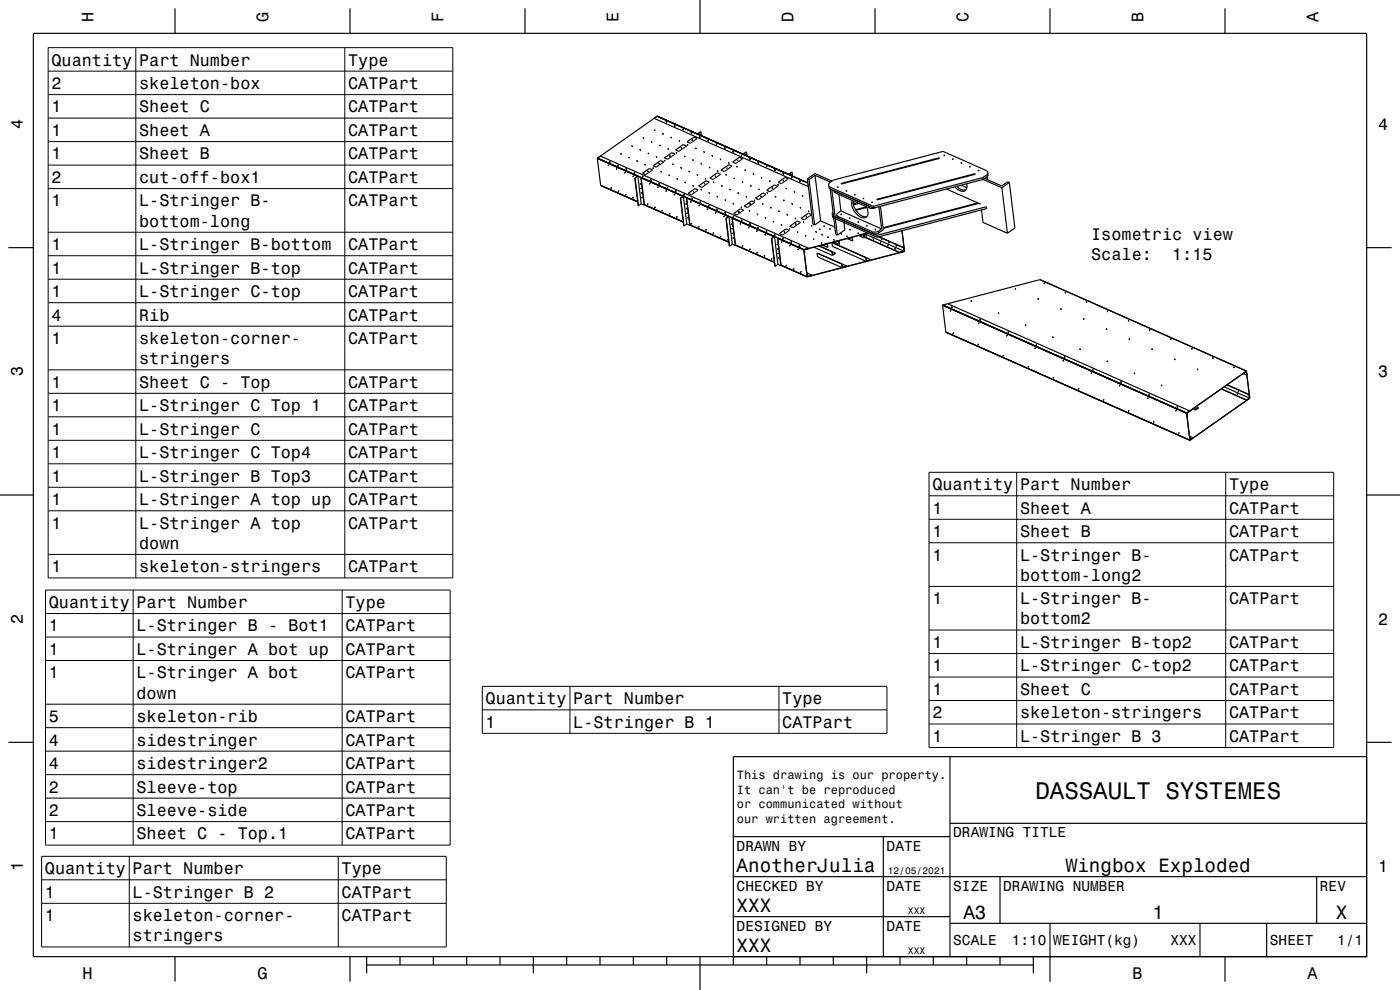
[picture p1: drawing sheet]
<svg xmlns="http://www.w3.org/2000/svg" width="420mm" height="297mm" viewBox="0 0 420 297" stroke-linecap="round" stroke-linejoin="round" font-family="sans-serif">
<g fill="none" stroke="#000" stroke-width=".35">
<path d="M10 10h400v277h-400zM52.5 2.5v7.5M105 2.5v7.5M157.5 2.5v7.5M210 0v10M262.5 2.5v7.5M315 2.5v7.5M367.5 2.5v7.5M196.4 39l.2 .1zM196.5 39.1h-.1M196.6 39.1h-.3M197.1 34.9l45.3 20"/>
<path d="M197.1 34.9l-17.9 12.6M197.1 34.9l-.9 .6 46.3 20.5M200 36.6h-.2M200 36.6h.1M200 36.6l-.2 .1M202.3 37.7h.2zM202.5 37.8h-.2h.2M205 38.8l-.2 .1M205 38.8l.1 .1M205 38.9h-.2M205.1 38.8l-.3 .1M207.5 39.9l-.2 .1"/>
<path d="M207.5 39.9l.1 .1M207.5 40h-.1M207.6 39.9l-.3 .1M210.3 39.5l-.8 .6 .9 .4M210.3 39.5l.1 1.2M210.3 39.5l-1 .6M179.2 47.5l1 8.1M179.2 47.5l40.5 17.8M179.2 47.5l12.1 5.3M179.2 47.5h.1M180.1 46.8l62.6 27.7M180.2 55.6l11.1 5"/>
<path d="M180.2 55.6l11.1 4.9M182.5 49.5l.1 .1M182.5 49.5l.1 .2M182.5 49.5h.1M182.6 49.5v.1M183 48.5l-.2 .1M183 48.6h-.1M183 48.6h-.2M183.3 56.3l.1 .2M183.3 56.3l.1 .1M183.4 56.3v.1M183.4 56.4v.1"/>
<path d="M184.9 50.7l.2 .1zM184.9 50.6v.1M185 50.6l.1 .1M185.3 49.6l.2 .1zM185.5 57.3l.1 .2M185.5 57.3h.1M185.5 57.3l.1 .1M185.5 57.2l.1 .2M185.5 49.7h-.2h.2M185.6 57.3v.1M186.2 46.2h.2zM186.4 46.3h-.1"/>
<path d="M186.4 46.2h-.2M187.4 51.7l.2 .2M187.5 51.7l.1 .1M187.6 58.3l.2 .1M187.7 58.3l.1 .1M187.8 58.3h.1M188 50.8h-.2M188 50.7l-.2 .1M188.6 47.2l.2 .1zM188.8 47.3h-.1M188.8 47.3h-.2M189.7 43.9h-.1"/>
<path d="M189.7 43.9h-.2M189.7 43.9h.1M189.8 43.9h-.3M189.9 59.2l.1 .2zM189.9 52.8l.1 .2M189.9 52.8h.1M190 59.2v.1M190 52.8v.1M190.4 51.8l-.2 .1M190.4 53.4l1.1 8.3M190.4 53.4h.1M190.5 51.8l-.2 .1"/>
<path d="M190.5 53.4l1 8.3M191.2 48.4h-.1M191.2 48.3l-.2 .1M191.2 48.3h.1M191.2 48.3h-.2M191.3 52.8l-.9 .6M191.4 52.9l.9 .4M191.4 52.9l1 8.3M191.4 52.9l-.9 .5M192 44.9h.2zM192.1 55.1l.1 .2zM192.1 55.1l.1 .1"/>
<path d="M192.1 55.1h.1M192.1 45h.1M192.2 55.1v.1M192.2 56.4l.2 .2zM192.3 53.3l1 8.3M192.3 56.4l.1 .2M192.3 53.3l12.6 5.6M192.3 56.5h.1M192.4 53.9l.1 .2M192.4 54l.1 .1M192.4 54.1h.1M192.5 57.8l.1 .2"/>
<path d="M192.5 57.8h.1M192.5 53.9v.1M192.5 57.8l.1 .1M192.6 57.9l-.2-.1 .1 .2M192.6 57.9l-.1 .1M192.6 59.2l.1 .1M192.6 59.2h.1M192.7 59.2v.1M192.8 52.9h.2zM192.8 53h.1zM193 41.4l.2 .1zM193.1 41.5h-.1"/>
<path d="M193.2 41.5h-.3M193.6 49.5h-.1M193.6 49.3l-.2 .1M193.6 49.3l.1 .1M193.6 49.4h-.2M193.6 49.4h.1M193.7 49.4h-.3M194.3 51.4h.2M194.3 51.4l-.1 .1M194.3 51.5h.2M194.3 51.5h-.1M194.5 51.4l-.3 .1"/>
<path d="M194.6 46.1h-.1M194.6 46l-.2 .1M194.6 46h.1M194.7 46h-.3M194.8 55l.2 .2-.2-.2M194.8 55h.1M194.9 55l.1 .2-.1-.2M194.9 55l.1 .1M195.4 54l-.2 .1M195.4 42.5h.2zM195.6 42.6h-.1M195.6 42.5l-.2 .1"/>
<path d="M195.6 42.5v.1M195.8 51l-1-.5-2 1.4 1 .5M196 50.5h-.1M196 50.5h-.2M196 50.5h.1M196.1 50.5h-.3M196.9 47.1h.2zM197 47.2h-.1M197.1 47.1l-.2 .1M197.1 47.1h.1M197.3 56.1l.1 .2zM197.3 56.1h.1"/>
<path d="M197.4 56.1l.1 .1M197.6 49.1h.2zM197.6 49.1h.2M197.6 49.1h.1M197.7 55.1h.2zM197.9 55.1l-.2 .1h.2M197.9 43.6h.2zM198.1 43.7h-.1M198.1 43.7h-.2M198.3 51.5h.2zM198.4 51.6h-.1M198.4 51.5l-.2 .1"/>
<path d="M198.4 51.5h.1M199 40.2h-.1M199 40.1l-.2 .1M199 40.2h-.2M199 40.2h.1M199.1 48.6l-.9-.4-2.3 1.5 1 .5M199.3 48.2h.3zM199.5 48.3h-.1M199.5 48.2h-.2M199.5 48.2h.1M199.8 57.2l.1 .2M199.9 57.2v.1"/>
<path d="M200.3 56.2l-.1 .1M200.3 56.2l.1 .1M200.4 56.3h-.2M200.4 56.2l-.3 .1M200.5 44.8h-.1M200.6 44.8h-.2M200.6 44.7l-.2 .1M200.7 52.6l.1-.1zM200.8 52.7h-.1M200.8 52.5l.1 .1M200.9 46.8h.2M200.9 46.8h-.1"/>
<path d="M200.9 46.8l-.1 .1M201.1 46.8h-.3M201.3 41.2l.2 .1zM201.4 41.3h-.1M201.5 41.3h-.2M201.8 49.2l.2 .1zM201.9 49.3l-.1 .1M202 49.3h-.2M202 49.3h.1M202.3 58.3l.1 .2zM202.3 58.3l.1 .1M202.3 58.3h.1"/>
<path d="M202.4 58.3v.1M202.5 46.2l-1-.4-2.2 1.6 1 .4M202.8 57.3l-.2 .1M202.9 45.8h.2zM203 45.9h-.1M203.2 53.6l-.2 .1M203.2 53.6l.1 .1M203.3 53.7h-.2M203.3 53.7h-.3M203.9 42.4h-.1M203.9 42.3l-.2 .1M203.9 42.3l.1 .1"/>
<path d="M204 42.3l-.3 .1M204.1 59.5l1.1 8.3M204.1 59.5h.1M204.2 59.5l1 8.3M204.3 44.4h.2M204.3 44.4h.1M204.4 50.4h-.1M204.4 50.4h-.2M204.4 50.4h.1M204.5 44.4h-.2M205 58.8l-.9 .7M205 58.9l.9 .4"/>
<path d="M205 58.9l1 8.3M205 58.9l-.8 .6M205.1 58.4h.2zM205.1 58.4l.2 .1zM205.3 58.4h.1M205.5 54.7h.2zM205.5 47h-.1M205.6 47h-.3M205.6 46.9l-.3 .1M205.6 54.8h-.1M205.7 54.7l-.2 .1M205.9 59.3l1 8.3"/>
<path d="M206 43.8l-1-.4-2.3 1.6 .9 .4M206 59.3l12.6 5.6M206.2 43.4h.2zM206.4 43.5h-.1M206.4 43.4h.1M206.4 43.4l-.2 .1M206.7 51.4h.2zM206.8 51.5h-.1M206.9 51.5h-.2M207.6 42l.2 .1M207.6 42v.1M207.6 42.1h.2"/>
<path d="M207.6 42.1h.1M207.6 59.6h.1M207.8 59.5l-.2 .1M207.8 59.5h-.2M207.8 42.1h-.2M207.9 57.5h.2zM208 48.1h-.1M208 48l-.2 .1M208 48v.1M208 55.9h-.1M208.1 55.8h-.2M208.8 44.6h-.1"/>
<path d="M208.9 44.5l-.2 .1M208.9 44.5h.1M209.1 41.6l-.9-.5-2.1 1.5 1 .4M209.3 52.6h-.1M209.3 52.5l-.2 .1M209.3 52.5h.1M209.3 40.1v.1M209.3 40.1l1 .5M209.4 57l-.9-.4-2.1 1.4 1 .4M210 41l-.2 .1M210 41.1h-.1M210 41.1h-.2"/>
<path d="M210.3 40.6v.1M210.3 56.8l.2 .1zM210.3 49.1h.2zM210.4 40.5v.2M210.4 40.5l-.1 .1M210.4 56.9h.1M210.4 49.2h.1M210.5 49.1l-.2 .1M210.5 56.9h-.2M211.3 55.2l.2-.1zM211.3 45.7h-.1M211.3 55.1v.1"/>
<path d="M211.3 45.6h-.2M211.3 45.6h.1M211.3 45.6l-.2 .1M211.4 45.6h-.3M211.7 53.7h-.1M211.8 53.6l-.2 .1M211.8 53.6h-.2M212.5 42.1l-.2 .1M212.5 42.1l.1 .1M212.5 42.2h-.1M212.6 42.2h-.3M212.7 57.9h.2z"/>
<path d="M212.8 54.6l-1-.4-2.2 1.6 1 .4M212.9 58h-.1M212.9 57.9h.1M212.9 50.3h-.1M213 50.3h-.2M213 50.2l-.2 .1M213.8 46.8h-.1M213.8 46.7l-.2 .1M213.8 46.7h.1M213.8 46.7h-.2M214 54.7h.2zM214.2 54.8h-.1"/>
<path d="M214.2 54.7h-.2M214.2 54.7h.1M214.5 52.8l.2 .1zM214.9 43.3h.2zM215.1 43.3h-.2h.2M215.3 59.1h-.1M215.3 58.9l-.2 .1M215.3 58.9v.1M215.3 59h-.2M215.3 59h.1M215.4 51.4h-.1M215.4 51.3l-.2 .1"/>
<path d="M215.4 51.3l.1 .1M216.2 52.3l-1-.5-2.2 1.6 .9 .5M216.2 47.9h-.1M216.2 47.8h-.2M216.3 47.8l-.2 .1M216.3 47.8h.1M216.6 55.9h-.1M216.7 55.8h-.2M216.7 55.8h.1M217.5 44.4h-.1M217.5 44.4h.1M217.6 44.4l-.2 .1"/>
<path d="M217.6 44.4h-.3M217.7 52.4h.2zM217.9 52.5h-.1M217.9 52.4l-.2 .1M217.9 52.4h.1M218 50.4h.2zM218.5 48.9h.3zM218.7 49h-.1M218.8 48.9h-.3M218.9 56.8l.2 .1zM219.1 56.9h-.1M219.6 49.8l-.9-.4-2.4 1.7 1 .4"/>
<path d="M220.1 45.5h-.2M220.1 45.5h.1M220.1 45.5l-.2 .1M220.1 45.5h-.3M220.4 53.6h-.1M220.4 53.5l-.2 .1M220.4 53.5h.1M221 50h.2zM221.1 50.1h.1M221.2 50h-.2M221.2 50h.1M221.3 48.1h.2z"/>
<path d="M221.4 57.9h.2zM221.5 58h-.1M221.6 58h-.2M221.6 58h.1M222.6 46.6h-.2M222.6 46.6l-.2 .1M222.8 47.6l-1-.4-2 1.4 1 .5M222.8 54.7h.1M222.9 54.6h-.2M222.9 54.6h.1M222.9 54.6l-.2 .1M223 46.2l1 .4"/>
<path d="M223 46.2v.1M223.5 51.1h.2zM223.6 51.1l-.1 .1M223.7 51.1h-.2M223.7 51.1h.1M223.8 59h.2zM224 45.6l-1 .6M224 45.6l-.9 .6 .9 .4M224 45.6l.1 1.2M224 46.6v.1M224 59.1h-.1M224 59h.1"/>
<path d="M224 59l-.2 .1M224 46.6v.2M224 46.6h.1M225.1 47.7h-.2M225.1 47.7h.1M225.1 47.7l-.2 .1M225.2 55.7h.2zM225.3 55.8h-.1M225.4 55.7l-.2 .1M225.4 55.7h.1M226.1 52.2l-.1 .1M226.1 52.2h-.2"/>
<path d="M226.1 52.2h.1M226.2 52.2h-.3M227.4 48.8h.2zM227.6 48.8l-.2 .1h.2M227.8 56.9h-.1M227.8 56.8l-.2 .1M227.8 56.8h.1M227.9 56.8h-.3M228.2 58.9h.2zM228.4 58.9l-.2 .1M228.4 53.2h.2zM228.5 53.3h.1"/>
<path d="M228.6 53.2v.1M229.8 58.3l-.9-.4-2.3 1.6 1 .4M230.1 49.9l-.2 .1M230.1 49.9v.1M230.1 50h-.2M230.1 57.9h.2zM230.3 58h-.1M230.3 57.9h.1M231 54.4h-.1M231 54.4h.1M231.1 54.4h-.3M231.7 56.5h.2"/>
<path d="M231.7 56.5h-.1M232.4 51h.2zM232.6 51l-.2 .1M232.6 51v.1M232.6 51.1h-.2M232.7 59.1h.1M232.8 59l-.2 .1M232.8 59h.1M232.8 59h-.2M233.3 55.9l-1-.4-2.3 1.6 1 .4M233.5 55.5h-.1M233.5 55.4l-.2 .1"/>
<path d="M233.5 55.4v.1M234.9 54.1l.2 .1zM235.1 52.1l-.2 .1M235.1 52.2h-.2M235.1 54.2h-.2M235.9 56.6h.1M236 56.6h-.2M236 56.5l-.2 .1M236.5 53.7l-1-.5-2 1.5 .9 .4M236.6 52.2l1 .5M236.6 52.2l.1 .1M237.4 53.2h.2z"/>
<path d="M237.6 53.2v.1M237.6 53.3h-.2M237.6 51.6l-.8 .6 .9 .4M237.6 51.6l.2 1.2M237.6 51.6l-1 .6M237.6 52.7v.1M237.7 52.6v.2M237.7 52.6l-.1 .1M238.4 57.7h-.1M238.4 57.6l-.2 .1M238.4 57.6l.1 .1M239.9 54.3l.2 .1z"/>
<path d="M240.1 54.4h-.2h.2M240.7 58.7h.2zM240.9 58.7l-.2 .1h.2M242.2 53.7l.5 .2M242.2 53.7l1.7 13.6 .5 .2M242.2 53.7l2.3-1.6 5.1 2.2M242.4 55.5l.1 .1M242.4 55.5h.1M242.5 55.4l-.1 .1M242.7 53.9l1.7 13.6M244.5 52.6l1.7 13.7M244.5 52.6l4.6 2.1"/>
<path d="M244.5 52.6l-1.8 1.3M248.7 56v.5l13.3 5.9M248.7 56l13.3 5.9M249.1 56.7l.5 .2 1.6 13.6-.5-.2zM250.1 57.2l.5 .7 10.2 4.5 .9 .1 .9-.2M251.2 56.1h.3zM251.7 58.4l.6 4.9M252.3 55.1l29.6-7.7zM253.8 57.3h.3zM256.3 58.4h.3zM258.9 59.5h.3zM263 59.9l29.6-7.7z"/>
<path d="M283.2 46.6h.3zM283.9 56.7l10.3 4.6M285.7 47.7h.3zM287.1 55.9a2.78 2.78 0 0 0 2.7 1.1M288.3 48.9h.3zM288.3 55.6l1.8 .7M289.6 57.1h-.3M289.6 57.1h.1M290 55.1a1.58 1.58 0 0 1-.5 2.1 1.58 1.58 0 0 1-2.2-.4l-.8-.8M290.8 50h.3zM293.4 51.1h.3zM294.9 53.3l-32.9 8.6"/>
<path d="M294.9 53.3v.5M294.9 53.8l-32.9 8.6M294.9 53.8l5.7 2.5M295.4 53.5l5.1 2.3 1.8-1.3 .5 .2M296.1 53l.1 .9M296.2 51.3l.2 1.5M296.2 51.3l.1 1M296.2 51.3l-13.3-5.9-32.9 8.6-1.4 1 .1 1M296.3 52.3l-1.4 1M296.3 52.3l.1 .5M296.4 52.8l-1.5 1M300.6 56.3l1.6 13.7"/>
<path d="M302.8 54.7l1.7 13.7-2.3 1.6M302.8 54.7l-2.2 1.6M2.5 74.3h7.5M192.4 61.2l.9 .4M192.4 61.2l-.9 .5M193.3 61.4l11.7 5.2M194.2 61.1l.2 .2-.2-.1M194.2 61.1v.1M194.3 61.1l.1 .2-.1-.1M194.3 61.2h.1M196.4 62.1l.2 .2-.2-.1M196.4 62.1v.1"/>
<path d="M196.4 62.1l.2 .2-.2-.2M196.5 62.1l.1 .1M198.6 63.1l.2 .2zM198.6 63.1h.1M198.7 63.1l.1 .1M200.8 64l.1 .2zM200.8 64.1l.2 .1M200.8 64l.2 .2M200.8 64v.1M200.9 64.1h.1M203 65l.1 .2zM203 65l.1 .2"/>
<path d="M203 65h.1M203.1 65v.1M205.7 61.1l.2 .2zM205.8 61.1h.1M205.8 61.1l.1 .2M205.9 62.5l.1 .2zM206 62.5l.1 .1M206 62.5h.1M206 67.2l.9 .4M206 67.2l-.8 .6M206.1 63.8l.1 .2M206.2 65.2l.2 .2"/>
<path d="M206.3 65.2l.1 .2M206.3 65.2h.1M207 67.5l11.7 5.2M207.2 60.5l.1 .2M207.2 60.5h.1M207.2 60.5l.2 .1M207.3 60.5l.1 .1M207.4 67l.1 .1zM207.4 67h.1M207.5 67h.1M209.5 68l.2 .1M209.6 67.9l.1 .2"/>
<path d="M209.6 67.9l-.1 .1M209.6 68l.1 .1M209.7 67.9v.1M209.7 61.6l.1 .2M209.7 61.6l.1 .1M209.7 61.5v.1M209.8 61.6v.1M210.1 60.6h.2zM210.3 60.7h-.2M211.7 68.9l.2 .2M211.7 68.9h.1M211.8 68.9l.1 .2z"/>
<path d="M211.8 68.9l.1 .1M212.2 62.6l.1 .2M212.3 62.7h.1M212.7 61.7l-.2 .1M212.7 61.7h.1M212.7 61.8h-.2M212.8 61.7h-.3M213.9 69.9l.2 .2zM214 69.8l.1 .2zM214 69.9l.1 .1M214.6 63.7l.2 .2zM214.6 63.8l.2 .1"/>
<path d="M214.7 63.7l-.1 .1M214.7 63.8h.1M215.2 62.8h-.2M215.2 62.8l-.2 .1M215.2 62.8h.1M216.1 70.8l.2 .2zM216.2 70.9h.1M217.1 64.8l.1 .2M217.1 64.9l.2 .1M217.2 64.9h.1M217.5 63.9h.2zM217.7 60.1h-.1"/>
<path d="M217.7 63.9l-.2 .1 .2-.1M217.7 60.1h-.2M217.7 60.1h.1M217.7 60l-.2 .1M217.8 65.5l1.1 8.3M217.8 65.5h.1M217.9 65.5l1 8.3M218.3 71.8l.2 .2M218.4 71.8l.1 .1M218.7 64.9l-.9 .6M218.7 65l22.5 9.9M218.7 65l-.8 .5"/>
<path d="M218.7 65l1 8.3M219.4 67.2l.1 .2zM219.5 67.2l.1 .1M219.5 67.2h.1M219.6 68.5l.1 .2M219.6 68.5h.1M219.7 65.3l.9 8.4M219.7 68.6h.1M219.7 65.4l12.5 5.6M219.7 73.3l.9 .4M219.7 73.3l-.8 .5M219.7 69.9l.2 .1"/>
<path d="M219.8 69.9l.1 .2M219.8 69.9h.1M219.8 69.9l.1 .1M219.9 71.3l.1 .2zM219.9 61.1h.2zM220 71.3l.1 .1M220 71.3h.1M220.1 61.2h-.1M220.1 61.1l-.2 .1M220.1 61.1h.1M220.2 65l-.2 .1M220.2 65h-.3"/>
<path d="M220.6 72.8v.2M220.6 72.9h.1M220.6 72.8v.1M220.6 73h.1M220.7 73.5l11.6 5.2M221.6 63.5h.2zM221.8 63.6h-.2M222.1 67l.1 .2M222.1 67.1l.1 .1M222.1 67v.1M222.1 67.1h.1M222.3 62.2l.2-.1z"/>
<path d="M222.4 66.1h.3zM222.5 62.3h-.1M222.5 62.1l.1 .1M222.5 62.2h-.2M222.6 66.1l-.2 .1M222.7 73.8l.1 .1M222.7 73.7l.1 .2M222.7 73.7v.1M222.8 73.8h.1M223.1 63.1l-1-.5-2 1.5 1 .4M224.5 68.1l.2 .2M224.6 68.1l.1 .2"/>
<path d="M224.6 68.2h.1M224.9 74.7l.1 .2zM224.9 67.2h.2zM224.9 63.2l-.2 .1M224.9 63.2h.1M224.9 63.2l-.1 .1M225 63.2l-.3 .1M225 74.7v.1M225.1 67.2h-.2M225.1 67.2h.1M225.1 67.2l-.2 .1M225.2 61.2h-.3"/>
<path d="M226.4 60.2h-.1M226.5 60.7l-1-.4-2.2 1.5 .9 .5M226.5 60.1l-.2 .1M226.5 60.1h-.2M227 69.2l.1 .2zM227 69.3l.2 .1M227 69.2v.1M227.1 75.7l.1 .2zM227.1 75.7l.1 .2M227.1 75.7h.1M227.1 69.3h.1M227.2 64.3h.2z"/>
<path d="M227.2 75.7v.1M227.3 64.4h-.1M227.4 64.3l-.3 .1M227.4 68.3h.2zM227.6 68.3h-.2h.2M227.6 68.3h.1M228.7 61.2h.2zM228.9 61.3h-.1M228.9 61.2l-.2 .1M228.9 61.2h.1M229.3 76.6l.1 .2zM229.3 76.7l.1 .1"/>
<path d="M229.3 76.6v.1M229.4 76.7h.1M229.5 70.3l.1 .2M229.5 70.4l.1 .1M229.5 70.3v.1M229.6 65.4h.2zM229.6 70.3v.1M229.7 65.5h-.1M229.8 65.4h-.3M229.9 69.4h.2zM230.1 69.4h-.2h.2M231.3 62.4h-.1"/>
<path d="M231.3 62.2l-.1 .1M231.3 62.2l.1 .1M231.4 62.3h-.2M231.4 62.3h.1M231.4 77.6l.2 .2M231.4 71.6l1.1 8.3M231.4 71.6h.1M231.5 77.6l.1 .2M231.5 77.6h.1M231.5 71.6l.9-.6 1 8.3M231.5 71.6l1 8.3M231.5 77.6l.1 .1"/>
<path d="M232 66.4h.2zM232.1 66.5h-.1M232.2 66.5h-.2M232.3 70.4l.3 .1zM232.5 70.5h-.2M233.1 73.2l.1 .2M233.1 73.2h.1M233.2 73.3h.1M233.2 74.6l.2 .2M233.2 74.6l.2 .1M233.3 74.6l.1 .1M233.3 71.4l1 8.3"/>
<path d="M233.3 71.4l-1-.5-.9 .7M233.3 71.5l7.8 3.5M233.4 79.3l.9 .4M233.4 79.3l-.9 .6M233.4 74.7v.1M233.4 76l.2 .1zM233.5 75.9l.1 .2M233.5 75.9v.1M233.5 76l.1 .1M233.6 76.1l-.1 .1M233.6 77.3l.1 .2zM233.6 77.3l.1 .2"/>
<path d="M233.6 77.3h.1M233.6 63.3l.2 .1zM233.7 77.3v.1M233.8 63.4l-.1 .1M233.8 63.4h-.2M234.3 79.6l7.8 3.4M234.3 79.6l7.8 3.5M234.3 79.7h.1M234.4 67.5h.2zM234.4 72.5l.2 .2zM234.4 72.5l.2 .2M234.4 72.5h.1"/>
<path d="M234.5 72.5l.1 .1M234.5 67.6h-.1M234.8 71.5l.2 .1zM234.9 71.6h.1M235 71.6h.1M235 71.6h-.2h.2M235.2 60.2h-.1M235.3 60.1h-.2M235.3 60.1h.1M235.3 69.6h.2zM235.3 60.1l-.2 .1M235.3 69.6h.2"/>
<path d="M235.3 69.6h-.1M235.8 79.6l.2 .1M235.8 79.6h.1M235.8 79.5l.2 .2M235.8 79.5v.1M235.9 79.6l.1 .1M236.2 64.4l-.2 .1M236.2 64.4l.1 .1M236.3 64.5h-.2M236.3 64.5h-.3M236.8 69.1l-1-.4-2 1.4 1 .4M236.9 73.6l.1 .2z"/>
<path d="M236.9 73.6l.2 .2zM236.9 68.7h-.1M237 68.6h-.2M237 68.6h.1M237 73.6v.1M237.3 72.6l.2 .1zM237.5 72.7h-.2M237.5 72.7h.1M237.6 61.2h.2zM237.7 61.3h-.1M237.7 61.2l-.2 .1M237.7 61.2h.1"/>
<path d="M238.5 65.5h.2zM238.6 67.2h.2zM238.7 65.6h-.1M238.7 65.5l-.2 .1M238.7 65.5v.1M238.8 67.3h-.2M239.3 69.7h.1M239.4 74.7l.1 .2zM239.4 69.6l-.2 .1M239.4 69.6v.1M239.5 74.7v.1M239.8 73.7l.2 .1z"/>
<path d="M239.9 73.8h-.1h.2M239.9 73.8h.1M240.1 66.7l-.9-.4-2.3 1.6 1 .4M240.2 62.4h-.1M240.2 62.3h-.2M240.2 62.3h.1M240.3 62.3h-.3M241.1 66.7h-.1M241.1 74.9v.1M241.1 66.6l-.2 .1M241.1 66.6l-.1 .1M241.1 66.6h.1"/>
<path d="M241.2 74.9h-.1M241.2 74.9l.9 8.1M241.6 70.7h.2zM241.7 70.8h.1M241.8 70.7l-.2 .1M241.8 70.7h.1M241.9 64.9l.2 .1M241.9 65h.2M241.9 65h-.1M242.7 74.5l-1.4 .4v1.1M242.7 74.5l-1.5 .4M242.7 63.5h-.1"/>
<path d="M242.7 63.4h-.2M242.7 63.4h.1M243.5 64.4l-1-.5-2.2 1.6 1 .5M243.6 67.8h-.1M243.6 67.7l-.2 .1M243.6 67.7h.1M243.6 67.7h-.2M244 71.8h.2zM244.2 71.9h-.1M244.2 74.2l5.5 2.4M244.2 71.8h-.2M244.2 71.8h.1"/>
<path d="M244.7 69.6h.2zM244.9 69.7h-.1M244.9 69.6h-.2M244.9 69.6h.1M245.1 75.9l.1 1.1 7.4 3.3M245.1 75.9l9 3.9M245.1 75.9l7.4 3.3M245.6 73.8l4 1.7M245.7 73.8l4 1.7M245.9 68.8l.1-.1zM246 68.9h-.1M246 68.7l.1 .1"/>
<path d="M246 68.8h.1M246.2 66.3l4.3 1.9M246.2 66.3l-1.8 1.2M246.6 72.9h-.1M246.6 72.8l-.2 .1M246.6 72.8h.1M246.6 72.8v.1M246.6 73.5l1.6 .7M246.7 70.5h-.1M246.7 70.3l-.2 .1M246.7 70.4h-.2M246.7 70.4h.1"/>
<path d="M246.8 73.5l1.3-.3 .1 1M247.2 67.9h.2zM247.3 67.9l-.1 .1M247.4 67.9h-.2M247.4 67.9h.1M248.2 73.1v1.1M248.3 71.1l.2 .1zM248.5 71.2l-.1 .1M248.5 71.2h-.2M248.9 68.6h.2zM249 68.7h-.1M249.1 68.6h.1"/>
<path d="M249.6 72.8l.1 1.1 10.2 4.5-.2-1.1M249.6 72.8l11.7 5.1M249.6 72.8l10.1 4.5M249.6 75.5l.1 1.1M249.7 75.5l.9 .4M249.7 75.5l.1 1 .8-.6M249.7 75.5h-.1M249.7 64.7l13.3 5.9M249.7 64.7l.1 .6 13.3 5.9M249.9 63.6l-.2 .2v.9M250.1 71.9l.2 .1zM250.2 72.6l1.6 .7"/>
<path d="M250.2 72h.1M250.3 72.6l1.4-.4 .2 1.1-.3-1zM250.3 72h-.2M250.3 72h.1M250.6 69.4v.1M250.6 69.4h.1M250.6 75.9l-.9 .7M251 64.5l.1 .7 .4 .3M251 64.5l.5 .5 10.4 4.6 1.2-.1 1.4-.8M252.2 64.4h.1M252.2 64.3h.3zM252.3 63.3l-1.1 .7-.2 .5"/>
<path d="M252.3 63.3l12.2 5.4M252.4 70.2h.1M252.5 70.1l-.2 .1M252.5 79.2l.2 1 1.4-.4M252.5 79.2l.1 1.1M252.5 70.1v.1M252.7 79.8h.2zM252.7 79.7l.2 .1zM252.8 79.8v.1M252.9 79.8h.1M253.2 66.8l.3 2.2-2.3 1.5M254.1 79.8l-1.5 .5"/>
<path d="M254.1 71.6l1.6 .7M254.2 70.9h-.2M254.2 70.9l-.2 .1M254.2 70.9l-.1 .1M254.2 71.5l1.4-.2 .1 1M254.8 65.4l.3 .1zM255.1 69h-.1M255.1 68.8l-.2 .1M255.1 68.9h-.2M255.1 68.9h.1M255.7 60.1a4.4 4.4 0 0 0 3.7 5.2 1.89 1.89 0 0 0 .7-2.9l-.2-.4M255.7 71.1v1.2"/>
<path d="M256 60.3a4.6 4.6 0 0 0 3.9 4.7h.2M256.8 61.3l-.9-.4 .9 .4M257.3 66.6h.4zM257.4 70h.2zM257.5 70.1h-.1M257.6 70h-.2M257.6 70.6l1.6 .7M257.7 61l-1.7 .5M257.8 70.6l1.3-.3 .1 1M259.2 70.2v1.1M259.3 71l10.5 4.7M259.3 71.1l10.5 4.6"/>
<path d="M259.5 70.2l11.7 5.2M259.7 70.7l.2 .1zM259.7 77.3l.3 1 1.3-.4M259.9 70.8h-.1M259.9 67.8h.1M259.9 67.7h.3zM259.9 70.8h-.2M259.9 70.8h.1M259.9 62.1l-3.2 .8M260 62.2l-3.2 .9M260.1 70h.1M260.2 70h.1"/>
<path d="M260.3 69.9l-19.2 5M260.3 69.9l-19.2 5.1M261.3 77.9v.1M261.4 60.7h.4zM261.9 71.7h.2zM262 61.9v.5M262.1 71.8h-.1M262.1 71.8h-.2M262.1 71.8h.1M262.2 70.8l.2 .1M262.3 70.8l.1 .1M262.4 70.8v.1"/>
<path d="M262.4 68.9h.1M262.5 68.8l.3 .1zM263 70.6l32.9-8.6 .1 .6-32.9 8.6M263 70.6l.1 .6M263.6 71l7.5 3.3M263.7 62l.8 6.7M263.7 71l7.4 3.3M264.1 61.9l.9 7-1.8 1.2h-1.4M264.2 72.8h.1M264.3 72.6l-.2 .1M264.3 72.6v.1M264.3 72.7h-.2"/>
<path d="M264.3 72.7h.1M264.4 71.7l.2 .2M264.5 71.7l.1 .2M264.5 71.7h.1M264.5 71.8h.1M266.3 73.6h.2zM266.4 73.7h-.1M266.5 73.7h-.2M266.5 73.7h.1M266.6 72.7l.2 .2zM266.7 72.7l.1 .1M266.7 72.7h.1"/>
<path d="M268.5 74.6h.2zM268.6 74.7h-.1M268.6 74.7h.1M268.8 73.7l.1 .2zM268.8 73.7l.2 .1M268.8 73.7h.1M268.9 73.7v.1M270.6 69.2l.7 6.2zM271.1 74.3l.1 1.1M271.2 75.4l-1.4 .3M271.3 75.4l-29.2 7.6M271.4 75.4l-29.3 7.7"/>
<path d="M293.4 60.9l-28.5 7.4M293.6 61l-28.6 7.5M294.4 63l.5 3.7 7.3 3.3M410 74.3h7.5M238 80.6l.2 .1zM238 80.5v.1M238.1 80.5l.1 .1M240.2 81.5l.1 .2M240.2 81.5l.2 .2M240.3 81.5v.1M242 81.8l.2 .1M242 81.9h.1"/>
<path d="M242.1 81.9l.1 1.1M242.1 83v.1M242.2 83h-.1M242.2 81.9l1.5 .7-1.5 .4M242.2 83h.1M242.2 81.9l.1 1M242.2 81.9h-.1M282.8 91.5l1.5-.4 72.6 32.2-.8 .6v1.1M282.8 91.5l73.2 32.4M282.8 91.5l1 8.1M282.8 91.5l73.2 32.5M283.8 99.6v.1"/>
<path d="M283.8 99.6l73.2 32.5M285.1 93.2l.1 .1M285.1 93.1l.1 .2M285.1 93.1v.1M285.2 93.1v.1M285.7 92.2h.1M285.7 92.2h-.2h.2M285.7 92.2h-.2M285.9 99.9l.2 .2M285.9 99.9h.1M286 99.9l.1 .1M291.4 90.4h.1"/>
<path d="M291.5 90.4h-.2M291.5 90.3l-.2 .1M293.5 96.9l.2 .2M293.5 96.9h.1M293.6 96.9l.1 .1M294.1 96h-.2M294.1 96h.1M294.1 95.9l-.2 .1M299.4 94h.3zM299.6 94h-.1M299.7 94h-.3M302.6 99.7h-.2"/>
<path d="M302.6 99.7h.1M304.7 86.7h-.1M304.7 86.6l-.2 .1M307.8 97.6h-.1M307.8 97.6h-.2M311.3 89.7h.3h-.2M311.3 89.7h.1M311.5 89.7h-.1M311.6 89.7h-.3M312 83.9l61.9 27.4M312 83.9l-27.7 7.2M313.2 85v.1"/>
<path d="M313.2 85.1h.1M313.3 85.1h.1M313.4 85l-.2 .1M318.2 92.7h.1M318.3 92.7v.1M318.4 92.7h-.2M319.7 87.9h-.1M319.7 87.8l-.2 .1M319.7 87.8h-.2M325 95.7h.2zM325.2 95.8h-.1M325.2 95.7l-.2 .1"/>
<path d="M325.8 90.6l.1 .1M326 90.7h-.1M326.1 90.6l-.3 .1M326.1 90.6h-.3M326.1 90.6l-.2 .1M331.8 98.8l.3-.1zM332 98.8h-.1M332.1 98.8h-.3M332.1 93.4l.1 .1M332.2 93.5h.1M332.3 93.5h-.1M332.4 93.4l-.2 .1"/>
<path d="M338.6 96.3h.1M338.7 96.2l-.2 .1M338.7 96.2h-.2M344.8 99v.1M345 99.1h-.1M345 99l-.2 .1M345 99h-.2M293.4 103.2l.2 .2zM293.5 103.2l.1 .2zM293.5 103.2l.1 .1M301 106.5l.1 .2zM301 106.6h.1"/>
<path d="M302 100.6l.1 .2M302 100.6l.2 .2M302.1 100.6l.1 .1M308.5 109.9l.1 .2M308.5 109.9l.1 .1M308.5 109.9h.1M308.6 109.9v.1M310.5 104.4l.1 .2zM310.5 104.3l.1 .2zM310.6 104.4v.1M311 103.4l-.1 .1M311 103.4v.1"/>
<path d="M311.1 103.4l-.3 .1M311.1 103.4l-.2 .1M315.9 101.3h-.1M316 113.3l.1 .1M316 101.2h-.2M316 113.2l.1 .2M316 101.2l-.2 .1M316 113.2v.1M316.1 113.2v.1M318.9 108.2l.2 .1M318.9 108.1l.2 .2M318.9 108.1v.1"/>
<path d="M319 108.1l.1 .1M319.5 107.2h-.2M319.5 107.2h.1M323.5 116.6l.1 .1M323.5 116.5l.1 .2M323.5 116.5v.1M323.5 116.6l.2 .1M323.5 116.5l.2 .2M323.6 116.5v.1M323.9 104.8v.1M323.9 104.9h.1M324.1 104.9h-.1"/>
<path d="M324.1 104.8h-.2M327.4 111.9l.1 .1M327.4 111.8l.1 .2M327.4 111.8v.1M327.5 111.9h.1M327.7 110.9l.1 .1M327.9 110.9l-.1 .1M327.9 110.9h.1M328 110.9l-.2 .1M328 110.9h-.3M331 119.9l.2 .1zM331 119.9l.2 .1"/>
<path d="M331 119.8v.1M331.1 119.9h.1M332.1 108.4h.2zM332.2 108.5h-.1M332.3 108.4l-.2 .1M335.8 115.6l.2 .2M335.9 115.6l.1 .2M335.9 115.6l.1 .1M336.4 114.7h-.2M336.4 114.7h.1M336.4 114.6l-.2 .1M338.8 101.8h.1"/>
<path d="M338.9 101.8h-.2M340.4 112.1h-.1M340.5 112l-.3 .1M340.5 112h-.3M344.3 119.3l.1 .2zM344.4 119.4h.1M344.6 118.4l.1 .1M344.9 118.4l-.2 .1M344.9 118.4h.1M344.9 118.4h-.2M344.9 118.4h-.3M345.5 104.8v.1"/>
<path d="M345.7 104.9h-.1M345.7 104.8h-.2M345.7 104.8l-.2 .1M348.4 115.7h.1M348.5 115.7h.1M348.6 115.7h-.2M348.6 115.6l-.2 .1M351.1 101.8l.1 .1M351.2 101.9h.1M351.3 101.9h-.1M351.3 101.8l-.2 .1M352.3 107.8l.1 .1"/>
<path d="M352.4 107.9h.1M352.5 107.9h-.1M352.6 107.8l-.3 .1M357.6 104.7h-.1M357.7 104.6l-.3 .1M357.7 104.6h-.3M359.3 110.9h.1M359.4 110.9h-.2M359.4 110.8l-.2 .1M363.8 107.4v.1M363.9 107.5h-.1M364 107.4l-.2 .1"/>
<path d="M364 107.4h-.2M366.4 116.7l7.6 3.3M366.4 116.6l7.6 3.4M367.3 116.1l7.5 3.3M368.1 115.5l6.6 2.9M368.2 115.4l6.5 3M370.1 110.2h.2zM370.3 110.3h-.1M370.3 110.2l-.2 .1M371.1 118.3h.1M371.2 118.3h-.1M371.3 118.3h.1"/>
<path d="M371.3 118.3h-.2M371.4 117.3l.2 .2zM371.5 117.3l.1 .2M371.5 117.3h.1M371.5 117.3l.1 .1M373 112v.1M373 112.1l.9-.6 .1 1M373 112.1l1 .4M373.9 111.3l1 8.2M373.9 111.3l-17.9 12.7M373.9 111.3l-17.9 12.6M374.1 112.5h-.1"/>
<path d="M374.7 118.4l.1 1M374.8 119.4l-.8 .6M374.9 119.5l-17.9 12.6M338.5 123.2l.2 .2M338.6 123.2l.1 .2M338.6 123.2l.1 .1M346.1 126.5l.1 .2M346.1 126.5h.1M346.1 126.5l.1 .1M352.7 123.1l.2 .1M352.8 123.1l.1 .2M352.8 123.1h.1"/>
<path d="M352.8 123.1l.1 .1M353.1 122.2l.2-.1zM353.3 122.2h-.2M353.3 122.2h.1M353.3 122.1l-.2 .1M353.6 129.8l.1 .2M353.7 129.9h.1M356 123.9v.1M356 123.9l1 8.2M356.9 130.9h.1M356.9 130.9l.2 1 .8-.6M356.9 130.9l1 .4"/>
<path d="M357 132.1h.1M357.9 122.7l.8 .3M357.9 131.3v.1M358.6 122.2l.1 .8M358.6 122.1l.1 .8 .8-.6M358.8 122l.7 .3M359.5 122.3l-.8 .7M0 148.5h10M410 148.5h10M2.5 222.7h7.5M285 227v60M410 227h-190v62.5"/>
<path d="M410 222.7h7.5M220 251h65M265 251v36M285 247h125M220 275h65M220 263h190M285 277h125M300 263v14M315 277v17.5M360 277v10M380 277v10M395 263v14"/>
<path d="M52.5 287v7.5M105 287v7.5M110 289.5h200M110 287v5M120 287v2.5M130 287v2.5M140 287v2.5M150 287v2.5M160 287v5M170 287v2.5M180 287v2.5M190 287v2.5"/>
<path d="M200 287v2.5M210 287v10M230 287v2.5M240 287v2.5M250 287v2.5M260 287v5M270 287v2.5M280 287v2.5M290 287v2.5M300 287v2.5M310 287v5M367.5 287v7.5"/>
</g>
<g fill="none" stroke="#000" stroke-width=".3">
<path d="M14.4 14.3h121.4v159.1h-121.4zM40.7 14.3v159.1M103.4 14.3v159.1M14.4 21.3h121.4M14.4 28.4h121.4M14.4 35.4h121.4M14.4 42.5h121.4M14.4 49.5h121.4M14.4 56.6h121.4M195.8 51l-2 1.4M199.1 48.6l-2.2 1.6M202.5 46.2l-2.2 1.6"/>
<path d="M206 43.8l-2.4 1.6M209.1 41.6l-2 1.4M209.4 57l-2 1.4M212.8 54.6l-2.2 1.6M216.2 52.3l-2.3 1.6M219.6 49.8l-2.3 1.7M222.8 47.6l-2 1.5M229.8 58.3l-2.2 1.6M233.3 55.9l-2.3 1.6M236.5 53.7l-2.1 1.4M250.5 57.3l.1 .6M252.4 55v.2"/>
<path d="M263.2 59.8v.1M281.7 47.4v.2M292.4 52.1v.2M14.4 69.7h121.4M14.4 76.7h121.4M223.1 63.1l-2 1.4M226.5 60.7l-2.3 1.6M236.8 69.1l-2 1.4M240.1 66.7l-2.2 1.6M243.5 64.4l-2.2 1.6M251.5 65v.5M260.8 61.9v.5"/>
<path d="M261.7 69.5l.1 .6M263.6 69.3l.1 .6M293.5 60.9v.2M14.4 83.8h121.4M14.4 90.8h121.4M14.4 97.9h121.4M14.4 111h121.4M14.4 118h121.4M14.4 125h121.4M14.4 132.1h121.4M14.4 139.1h121.4M14.4 146.2h121.4"/>
<path d="M14.4 153.2h121.4M278.7 141.7h121.4v82.6h-121.4zM278.7 148.7h121.4M278.7 155.8h121.4M305 141.7v82.6M367.7 141.7v82.6M13.6 177h121.4v76.5h-121.4zM14.4 166.3h121.4M39.9 177v76.5M102.6 177v76.5M278.7 162.8h121.4M278.7 175.9h121.4"/>
<path d="M13.6 184.1h121.4M13.6 191.1h121.4M13.6 198.2h121.4M278.7 189h121.4M278.7 196.1h121.4M13.6 211.3h121.4M13.6 218.3h121.4M144.7 205.9h121.4v14.1h-121.4zM144.7 213h121.4M171 205.9v14.1M233.7 205.9v14.1M278.7 203.1h121.4"/>
<path d="M278.7 210.2h121.4M278.7 217.2h121.4M13.6 225.3h121.4M13.6 232.4h121.4M13.6 239.4h121.4M12.5 256.9h121.4v27.2h-121.4zM13.6 246.5h121.4M38.8 256.9v27.2M101.5 256.9v27.2M12.5 263.9h121.4M12.5 271h121.4"/>
</g>
<text font-size="7.2" x="310.6" y="239.6">DASSAULT SYSTEMES</text>
<g font-size="5.8">
<text x="221" y="261.6">AnotherJulia</text>
<text x="319.7" y="261.6">Wingbox Exploded</text>
<text x="221" y="273.6">XXX</text>
<text x="289" y="275.6">A3</text>
<text x="345.8" y="275.6">1</text>
<text x="400.8" y="275.6">X</text>
<text x="221" y="285.6">XXX</text>
</g>
<g font-size="5">
<text x="28.1" y="6.5" transform="rotate(-90 28.1 6.5)">H</text>
<text x="80.6" y="6.5" transform="rotate(-90 80.6 6.5)">G</text>
<text x="133.1" y="6.5" transform="rotate(-90 133.1 6.5)">F</text>
<text x="185.6" y="6.5" transform="rotate(-90 185.6 6.5)">E</text>
<text x="238.1" y="6.5" transform="rotate(-90 238.1 6.5)">D</text>
<text x="290.6" y="6.5" transform="rotate(-90 290.6 6.5)">C</text>
<text x="343.1" y="6.5" transform="rotate(-90 343.1 6.5)">B</text>
<text x="395.6" y="6.5" transform="rotate(-90 395.6 6.5)">A</text>
<text x="15.4" y="19.7">Quantity</text>
<text x="41.7" y="19.7">Part Number</text>
<text x="104.4" y="19.7">Type</text>
<text x="15.4" y="26.7">2</text>
<text x="41.7" y="26.7">skeleton-box</text>
<text x="104.4" y="26.7">CATPart</text>
<text x="15.4" y="33.7">1</text>
<text x="41.7" y="33.7">Sheet C</text>
<text x="104.4" y="33.7">CATPart</text>
<text x="6.8" y="38.7" transform="rotate(-90 6.8 38.7)">4</text>
<text x="15.4" y="40.8">1</text>
<text x="41.7" y="40.8">Sheet A</text>
<text x="104.4" y="40.8">CATPart</text>
<text x="413.5" y="39">4</text>
<text x="15.4" y="47.8">1</text>
<text x="41.7" y="47.8">Sheet B</text>
<text x="104.4" y="47.8">CATPart</text>
<text x="15.4" y="54.9">2</text>
<text x="41.7" y="54.9">cut-off-box1</text>
<text x="104.4" y="54.9">CATPart</text>
<text x="15.4" y="61.9">1</text>
<text x="41.7" y="61.9">L-Stringer B-</text>
<text x="104.4" y="61.9">CATPart</text>
<text x="41.7" y="68">bottom-long</text>
<text x="15.4" y="75">1</text>
<text x="41.7" y="75">L-Stringer B-bottom</text>
<text x="104.4" y="75">CATPart</text>
<text x="327.4" y="72.1">Isometric view</text>
<text x="15.4" y="82.1">1</text>
<text x="41.7" y="82.1">L-Stringer B-top</text>
<text x="104.4" y="82.1">CATPart</text>
<text x="327.4" y="78.1">Scale:</text>
<text x="351.7" y="78.1">1:15</text>
<text x="15.4" y="89.1">1</text>
<text x="41.7" y="89.1">L-Stringer C-top</text>
<text x="104.4" y="89.1">CATPart</text>
<text x="15.4" y="96.2">4</text>
<text x="41.7" y="96.2">Rib</text>
<text x="104.4" y="96.2">CATPart</text>
<text x="15.4" y="103.2">1</text>
<text x="41.7" y="103.2">skeleton-corner-</text>
<text x="104.4" y="103.2">CATPart</text>
<text x="6.8" y="112.9" transform="rotate(-90 6.8 112.9)">3</text>
<text x="41.7" y="109.3">stringers</text>
<text x="413.5" y="113.2">3</text>
<text x="15.4" y="116.3">1</text>
<text x="41.7" y="116.3">Sheet C - Top</text>
<text x="104.4" y="116.3">CATPart</text>
<text x="15.4" y="123.4">1</text>
<text x="41.7" y="123.4">L-Stringer C Top 1</text>
<text x="104.4" y="123.4">CATPart</text>
<text x="15.4" y="130.4">1</text>
<text x="41.7" y="130.4">L-Stringer C</text>
<text x="104.4" y="130.4">CATPart</text>
<text x="15.4" y="137.4">1</text>
<text x="41.7" y="137.4">L-Stringer C Top4</text>
<text x="104.4" y="137.4">CATPart</text>
<text x="15.4" y="144.5">1</text>
<text x="41.7" y="144.5">L-Stringer B Top3</text>
<text x="104.4" y="144.5">CATPart</text>
<text x="279.7" y="147">Quantity</text>
<text x="306" y="147">Part Number</text>
<text x="368.7" y="147">Type</text>
<text x="15.4" y="151.5">1</text>
<text x="41.7" y="151.5">L-Stringer A top up</text>
<text x="104.4" y="151.5">CATPart</text>
<text x="279.7" y="154.1">1</text>
<text x="306" y="154.1">Sheet A</text>
<text x="368.7" y="154.1">CATPart</text>
<text x="15.4" y="158.6">1</text>
<text x="41.7" y="158.6">L-Stringer A top</text>
<text x="104.4" y="158.6">CATPart</text>
<text x="279.7" y="161.1">1</text>
<text x="306" y="161.1">Sheet B</text>
<text x="368.7" y="161.1">CATPart</text>
<text x="41.7" y="164.6">down</text>
<text x="15.4" y="171.7">1</text>
<text x="41.7" y="171.7">skeleton-stringers</text>
<text x="104.4" y="171.7">CATPart</text>
<text x="279.7" y="168.2">1</text>
<text x="306" y="168.2">L-Stringer B-</text>
<text x="368.7" y="168.2">CATPart</text>
<text x="306" y="174.2">bottom-long2</text>
<text x="14.6" y="182.4">Quantity</text>
<text x="40.9" y="182.4">Part Number</text>
<text x="103.6" y="182.4">Type</text>
<text x="279.7" y="181.3">1</text>
<text x="306" y="181.3">L-Stringer B-</text>
<text x="368.7" y="181.3">CATPart</text>
<text x="6.8" y="187.1" transform="rotate(-90 6.8 187.1)">2</text>
<text x="14.6" y="189.4">1</text>
<text x="40.9" y="189.4">L-Stringer B - Bot1</text>
<text x="103.6" y="189.4">CATPart</text>
<text x="306" y="187.3">bottom2</text>
<text x="413.5" y="187.4">2</text>
<text x="14.6" y="196.5">1</text>
<text x="40.9" y="196.5">L-Stringer A bot up</text>
<text x="103.6" y="196.5">CATPart</text>
<text x="279.7" y="194.4">1</text>
<text x="306" y="194.4">L-Stringer B-top2</text>
<text x="368.7" y="194.4">CATPart</text>
<text x="14.6" y="203.5">1</text>
<text x="40.9" y="203.5">L-Stringer A bot</text>
<text x="103.6" y="203.5">CATPart</text>
<text x="279.7" y="201.4">1</text>
<text x="306" y="201.4">L-Stringer C-top2</text>
<text x="368.7" y="201.4">CATPart</text>
<text x="40.9" y="209.6">down</text>
<text x="279.7" y="208.5">1</text>
<text x="306" y="208.5">Sheet C</text>
<text x="368.7" y="208.5">CATPart</text>
<text x="145.7" y="211.3">Quantity</text>
<text x="172" y="211.3">Part Number</text>
<text x="234.7" y="211.3">Type</text>
<text x="279.7" y="215.5">2</text>
<text x="306" y="215.5">skeleton-stringers</text>
<text x="368.7" y="215.5">CATPart</text>
<text x="14.6" y="216.6">5</text>
<text x="40.9" y="216.6">skeleton-rib</text>
<text x="103.6" y="216.6">CATPart</text>
<text x="145.7" y="218.3">1</text>
<text x="172" y="218.3">L-Stringer B 1</text>
<text x="234.7" y="218.3">CATPart</text>
<text x="14.6" y="223.7">4</text>
<text x="40.9" y="223.7">sidestringer</text>
<text x="103.6" y="223.7">CATPart</text>
<text x="279.7" y="222.6">1</text>
<text x="306" y="222.6">L-Stringer B 3</text>
<text x="368.7" y="222.6">CATPart</text>
<text x="14.6" y="230.7">4</text>
<text x="40.9" y="230.7">sidestringer2</text>
<text x="103.6" y="230.7">CATPart</text>
<text x="14.6" y="237.8">2</text>
<text x="40.9" y="237.8">Sleeve-top</text>
<text x="103.6" y="237.8">CATPart</text>
<text x="14.6" y="244.8">2</text>
<text x="40.9" y="244.8">Sleeve-side</text>
<text x="103.6" y="244.8">CATPart</text>
<text x="14.6" y="251.8">1</text>
<text x="40.9" y="251.8">Sheet C - Top.1</text>
<text x="103.6" y="251.8">CATPart</text>
<text x="6.8" y="261.3" transform="rotate(-90 6.8 261.3)">1</text>
<text x="13.5" y="262.3">Quantity</text>
<text x="39.8" y="262.3">Part Number</text>
<text x="102.5" y="262.3">Type</text>
<text x="413.5" y="261.6">1</text>
<text x="13.5" y="269.3">1</text>
<text x="39.8" y="269.3">L-Stringer B 2</text>
<text x="102.5" y="269.3">CATPart</text>
<text x="13.5" y="276.4">1</text>
<text x="39.8" y="276.4">skeleton-corner-</text>
<text x="102.5" y="276.4">CATPart</text>
<text x="39.8" y="282.4">stringers</text>
<text x="24.7" y="293.8">H</text>
<text x="77.2" y="293.8">G</text>
<text x="339.7" y="293.8">B</text>
<text x="392.2" y="293.8">A</text>
</g>
<g font-size="4.3">
<text x="286" y="251.2">DRAWING TITLE</text>
<text x="221" y="255.2">DRAWN BY</text>
<text x="266" y="255.2">DATE</text>
<text x="221" y="267.2">CHECKED BY</text>
<text x="266" y="267.2">DATE</text>
<text x="286" y="267.2">SIZE</text>
<text x="301" y="267.2">DRAWING NUMBER</text>
<text x="396" y="267.2">REV</text>
<text x="221" y="279.2">DESIGNED BY</text>
<text x="266" y="279.2">DATE</text>
<text x="286" y="283.6">SCALE</text>
<text x="303.6" y="283.6">1:10</text>
<text x="316" y="283.6">WEIGHT(kg)</text>
<text x="351.2" y="283.6">XXX</text>
<text x="381" y="283.6">SHEET</text>
<text x="401.2" y="283.6">1/1</text>
</g>
<g font-size="3.6">
<text x="221.1" y="233.8">This drawing is our property.</text>
<text x="221.1" y="238.1">It can't be reproduced</text>
<text x="221.1" y="242.5">or communicated without</text>
<text x="221.1" y="246.8">our written agreement.</text>
</g>
<g font-size="2.9">
<text x="266.3" y="262.3">12/05/2021</text>
<text x="272.4" y="274.3">XXX</text>
<text x="272.4" y="286.3">XXX</text>
</g>
</svg>
